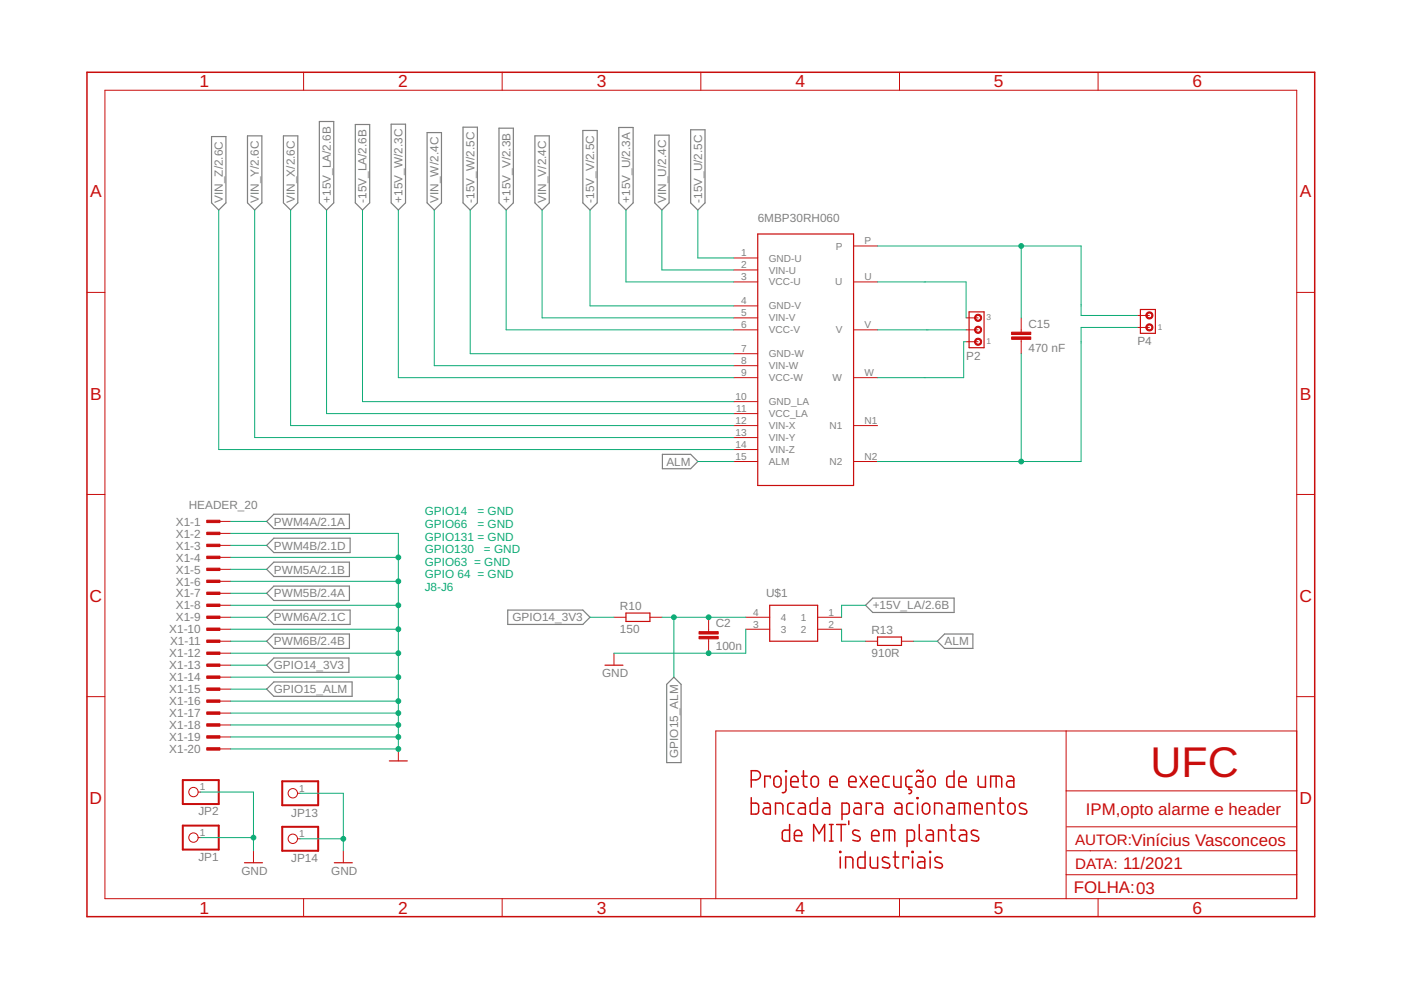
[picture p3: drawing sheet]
<svg xmlns="http://www.w3.org/2000/svg" width="297mm" height="210mm" viewBox="0 0 297 210" stroke-linecap="round" stroke-linejoin="round" font-family="sans-serif">
<g fill="none" stroke="#808080" stroke-width=".25">
<path d="M44.9 29h3v14l-1.5 1.5-1.5-1.5zM52.5 28.8h3v14.2l-1.5 1.5-1.5-1.5zM60.1 28.8h3v14.2l-1.5 1.5-1.5-1.5zM67.7 25.8h3.1v17.2l-1.6 1.5-1.5-1.5zM75.3 26.4h3.1v16.6l-1.5 1.5-1.6-1.5zM82.9 26.3h3.1v16.7l-1.5 1.5-1.6-1.5zM90.6 28.1h3v14.9l-1.5 1.5-1.5-1.5zM98.2 27h3v16l-1.5 1.5-1.5-1.5zM105.8 27.2h3v15.8l-1.5 1.5-1.5-1.5zM113.4 28.8h3.1v14.2l-1.6 1.5-1.5-1.5zM123.6 27.7h3v15.3l-1.5 1.5-1.5-1.5zM131.2 27h3v16l-1.5 1.5-1.5-1.5z"/>
<path d="M138.8 28.7h3.1v14.3l-1.6 1.5-1.5-1.5zM146.4 27.5h3.1v15.5l-1.5 1.5-1.6-1.5zM140.4 96.3h6l1.6 1.6-1.6 1.5h-6zM56.5 110.6l1.6-1.6h16v3.1h-16zM56.5 115.6l1.6-1.5h16.1v3.1h-16.1zM56.5 136l1.6-1.6h16v3.1h-16zM56.5 120.7l1.6-1.5h16v3h-16zM56.5 125.8l1.6-1.5h16v3h-16zM56.5 130.9l1.6-1.6h16.1v3.1h-16.1zM107.7 129.3h15.9l1.5 1.6-1.5 1.5h-15.9zM183.5 128.3l1.5-1.5h17.3v3.1h-17.3zM200.3 134.4h6v3.1h-6l-1.6-1.5z"/>
<path d="M56.5 141l1.6-1.5h15.9v3.1h-15.9zM56.5 146.1l1.6-1.5h16.6v3h-16.6zM142.9 143.6l1.5 1.5v16.6h-3v-16.6z"/>
</g>
<g fill="none" stroke="#c90d0c" stroke-width=".32">
<path d="M18.4 15.3h260.3v179.1h-260.3zM159.3 165.4a1.72 1.72 0 0 0 1.7-.4 .97 .97 0 0 0 .1-1 .97 .97 0 0 0-.8-.6h-1v3.5M159.3 169.1v3.5h1.1l.4-.6-.1-1.5-.3-.2h-1.1M161.9 170.3h1l.3 .2 .1 .4v1.7h-.9a.68 .68 0 0 1-.6-.7 .68 .68 0 0 1 .6-.6h.9M163.3 165v-.4h-1.2v2.3M164.3 164.8a.77 .77 0 0 1 .9-.2 .77 .77 0 0 1 .4 .8v.7a.77 .77 0 0 1-.8 .8 .77 .77 0 0 1-.7-.8v-1zM164.4 172.6v-2.3h1.2l.3 .2 .1 .4v1.7M166.6 163.4h.2v.2h-.2zM166.6 164.6v3.1l-.2 .3-.5 .1M167.4 174.8v3.5l-1.3-.1-.2-.5 .1-1.5 .3-.2h1.1M167.7 165.7h1.5a.82 .82 0 0 0-.5-1.1 .82 .82 0 0 0-1 .8v.9l.2 .5 1.3 .1M168.4 170.3h-1l-.3 .2-.1 .4 .1 1.5 .3 .2h1"/>
<path d="M168.4 177.2h1.6a.82 .82 0 0 0-.6-1.2 .82 .82 0 0 0-1 .8l.1 1.3 .3 .2h1.2M169.4 170.3h.9l.5 .6v1.7h-.9a.68 .68 0 0 1-.7-.7 .68 .68 0 0 1 .7-.6h.9M170 164.6h1.1M170.3 163.4v2.9l.3 .5 .5 .1M172.2 164.8a.78 .78 0 0 1 .9-.2 .78 .78 0 0 1 .4 .8 1.36 1.36 0 0 1-.3 1.3 .77 .77 0 0 1-.8 .1 .77 .77 0 0 1-.4-.7v-1zM172.5 178.3v-3.5l1.2 2 1.1-2v3.5M173.3 169.1v3.5l-1.3-.1-.2-.5 .1-1.5 .3-.2h1.1M174.5 170.3h1l.4 .6v1.7h-.9a.68 .68 0 0 1-.7-.7 .68 .68 0 0 1 .7-.6h.9M175.9 178.3h.7M175.9 174.8h.7M176 165.7h1.5a.82 .82 0 0 0-.5-1.1 .82 .82 0 0 0-1 .8v1.1l.2 .3 1.3 .1M176.3 174.8v3.5"/>
<path d="M177.4 174.8h1.9M178.4 174.8v3.5M178.5 172.6h1.2l.3-.2 .1-1.5-.3-.5-1.3-.1v3.5M180 165.7h1.5a.81 .81 0 0 0-.5-1.1 .81 .81 0 0 0-1 .8l.1 1.3 .3 .2h1.1M180 174.1v.7M181.2 170.3h1l.4 .6v1.7h-.9a.68 .68 0 0 1-.7-.7 .68 .68 0 0 1 .7-.6h.9M182.2 176.2l-.3-.1a.63 .63 0 0 0-.8-.1 .63 .63 0 0 0-.3 .7l1.3 .7a.51 .51 0 0 1 .3 .5 .51 .51 0 0 1-.5 .4l-1.1-.2M182.3 164.6l1.6 2.3M183.9 164.6l-1.6 2.3M184.7 165.7h1.6a.81 .81 0 0 0-.6-1.1 .81 .81 0 0 0-1 .8l.1 1.3 .3 .2h1.2M184.8 177.2h1.6a.81 .81 0 0 0-.6-1.2 .81 .81 0 0 0-1 .8l.1 1.3 .3 .2h1.2M184.8 170.7v-.4h-1.1v2.3"/>
<path d="M185.8 170.3h.9l.4 .6v1.7h-.9a.68 .68 0 0 1-.6-.7 .68 .68 0 0 1 .6-.6h.9M187.4 178.3v-2.3l2.1 .1 .2 .5v1.7M188.5 176v2.3M188.6 164.6h-1l-.3 .2-.1 .3 .1 1.6 .3 .2h1M189.5 164.6v1.9l.2 .3 .4 .1h.9v-2.3M189.9 170.3h.9l.4 .4v1.9h-.8a.68 .68 0 0 1-.7-.7 .68 .68 0 0 1 .7-.6h.8M192.3 178.3h1.2l.3-.2 .1-1.5-.4-.6h-1.2v3.5M192.7 166.9v.5a.46 .46 0 0 1 .6 .4 .46 .46 0 0 1-.6 .5M193.4 164.6h-1l-.2 .2-.2 .3 .2 1.6 .2 .2h1M193.6 170.3h-1l-.3 .2-.1 .4 .1 1.5 .3 .2h1M194.4 164.6h.9l.4 .4v1.9h-.9a.68 .68 0 0 1-.7-.7 .68 .68 0 0 1 .7-.7h.9M194.4 169.1h.2v.2h-.2z"/>
<path d="M194.5 170.3v2.3M194.9 174.8v3.1l.3 .3 .3 .1M195.7 163.3a.43 .43 0 0 1-.4 .4 .43 .43 0 0 1-.4-.4l-.4 .1-.1 .3M195.8 170.5a.78 .78 0 0 1 .9-.1 .78 .78 0 0 1 .4 .6 1.38 1.38 0 0 1-.3 1.4 .78 .78 0 0 1-.8 .1 .78 .78 0 0 1-.4-.7 1.36 1.36 0 0 1 .2-1.3zM196.5 176h1l.4 .4v1.9h-.9a.68 .68 0 0 1-.7-.6 .68 .68 0 0 1 .7-.7h.9M197 164.8a.77 .77 0 0 1 .8-.2 .77 .77 0 0 1 .5 .8v.7a.77 .77 0 0 1-.8 .8 .77 .77 0 0 1-.8-.8v-1zM198.1 172.6v-2.3h1.2l.3 .2 .1 2.1M199 178.3v-2.3h1.2l.2 .2 .2 2.1M200.9 170.3h1l.3 .4 .1 1.9h-.9a.68 .68 0 0 1-.7-.7 .68 .68 0 0 1 .7-.6h.9M201.4 176h1.1M201.8 174.8v3.1l.2 .3 .5 .1M202.3 163.4v3.5l-1.3-.1-.3-.5 .1-1.5 .3-.2h1.2"/>
<path d="M203.3 165.7h1.6a.82 .82 0 0 0-.6-1.1 .82 .82 0 0 0-1 .8l.1 1.3 .3 .2h1.2M203.4 172.6v-2.3h1.7l.5 .2 .1 2.1M203.6 176h.9l.4 .4v1.9h-.9a.68 .68 0 0 1-.6-.6 .68 .68 0 0 1 .6-.7h.9M204.5 170.3v2.3M206.7 171.4h1.6a.81 .81 0 0 0-.6-1.1 .81 .81 0 0 0-1 .7l.1 1.4 .3 .2h1.2M207.3 176.2l-.3-.1a.64 .64 0 0 0-.8-.1 .64 .64 0 0 0-.2 .7l1.2 .7a.5 .5 0 0 1 .3 .5 .5 .5 0 0 1-.5 .4l-1-.2M207.4 164.6v1.9l.2 .3 .4 .1h.9v-2.3M209.3 172.6v-2.3h1.1l.3 .2 .1 2.1M210 166.9v-2.3l2.1 .1 .3 .4v1.8M211.2 164.6v2.3M211.7 170.3h1.1M212.1 169.1v3.1l.2 .3 .5 .1"/>
<path d="M213.6 164.6h.9l.3 .2 .1 .3v1.8h-.8a.68 .68 0 0 1-.7-.7 .68 .68 0 0 1 .7-.7h.8M213.9 170.5a.78 .78 0 0 1 .9-.1 .78 .78 0 0 1 .4 .6 1.38 1.38 0 0 1-.3 1.4 .78 .78 0 0 1-.8 .1 .78 .78 0 0 1-.4-.7 1.36 1.36 0 0 1 .2-1.3zM217.5 170.5l-.3-.1a.63 .63 0 0 0-.8-.1 .63 .63 0 0 0-.2 .7l1.2 .6a.51 .51 0 0 1 .3 .6 .51 .51 0 0 1-.5 .4l-1.1-.2M178.1 180.5h.1v.2h-.1zM178.2 181.7v2.3M179.3 184v-2.3h1.1l.3 .2 .1 2.1M183.4 180.5v3.5l-1.3-.1-.3-.4 .2-1.6 .3-.2h1.1M184.5 181.7l.1 1.9 .2 .3 .3 .1h1v-2.3M188.4 181.9l-.2-.1a.64 .64 0 0 0-.8-.1 .64 .64 0 0 0-.3 .8l1.3 .6a.51 .51 0 0 1 .3 .5 .51 .51 0 0 1-.5 .4l-1.1-.1M189.4 181.7h1.1M189.8 180.5v3.1l.2 .3 .5 .1M192.6 182.1v-.4h-1.1v2.3"/>
<path d="M193.4 180.5h.2v.2h-.2zM193.5 181.7v2.3M194.7 181.7h1l.3 .4 .1 1.9h-.9a.68 .68 0 0 1-.7-.6 .68 .68 0 0 1 .7-.7h.9M197.1 180.5h.2v.2h-.2zM197.2 181.7v2.3M199.6 181.9l-.3-.1a.63 .63 0 0 0-.8-.1 .63 .63 0 0 0-.2 .8l1.2 .6a.5 .5 0 0 1 .3 .5 .5 .5 0 0 1-.5 .4l-1.1-.1"/>
</g>
<g fill="none" stroke="#c90d0c" stroke-width=".21">
<path d="M22.2 19.1h252.7v171.4h-252.7zM64.4 15.3v3.8M106.5 15.3v3.8M148.6 15.3v3.8M190.7 15.3v3.8M232.8 15.3v3.8M155.6 54.7h5.1M155.6 57.2h5.1M155.6 59.8h5.1M181 59.8h5.1M181 52.2h5.1M18.4 62h3.8"/>
<path d="M155.6 64.9h5.1M155.6 67.4h5.1M155.6 69.9h5.1M155.6 75h5.1M155.6 77.5h5.1M181 69.9h5.1M204.8 67.4h2.6M204.8 69.9h2.6M204.8 72.5h2.6M216.5 67.4v3M216.5 71.9v3.1M241.2 69.4h2.5"/>
<path d="M241.2 66.9h2.5M274.9 62h3.8M155.6 80.1h5.1M155.6 85.2h5.1M155.6 87.7h5.1M155.6 90.2h5.1M155.6 92.8h5.1M155.6 95.3h5.1M155.6 97.9h5.1M181 80.1h5.1M181 90.2h5.1M181 97.9h5.1"/>
<path d="M18.4 104.8h3.8M46.4 110.6h2.5M46.4 113.1h2.5M46.4 115.6h2.5M46.4 118.2h2.5M274.9 104.8h3.8M46.4 130.9h2.5M46.4 133.4h2.5M46.4 120.7h2.5M46.4 123.3h2.5M46.4 125.8h2.5M46.4 128.3h2.5"/>
<path d="M46.4 136h2.5M46.4 138.5h2.5M130.2 138.5v2.5M130.2 130.9h2.5M137.8 130.9h2.5M150.2 130.9v3M150.2 135.4v3.1M158.1 130.9h5.1M158.1 133.4h5.1M173.4 130.9h5M173.4 133.4h5M183.5 136h2.6"/>
<path d="M191.1 136h2.6M18.4 147.7h3.8M46.4 141h2.5M46.4 143.6h2.5M46.4 146.1h2.5M46.4 148.7h2.5M46.4 151.2h2.5M46.4 153.7h2.5M46.4 156.3h2.5M46.4 158.8h2.5M84.5 158.8v2.5M226 155v35.5"/>
<path d="M274.9 155h-123.1v35.5M274.9 147.7h3.8M42 167.9h.6M42 177.6h.6M63.1 168.2h.5M63.1 177.8h.5M226 167.7h48.9M226.2 175.3h48.7M53.7 180.4v2.5M64.4 190.5v3.9M72.8 180.4v2.5M106.5 190.5v3.9"/>
<path d="M148.6 190.5v3.9M190.7 190.5v3.9M226 185.5h48.9M226.2 180.4h48.7M232.8 190.5v3.9"/>
<circle cx="41" cy="167.9" r=".99"/>
<circle cx="41" cy="177.6" r=".99"/>
<circle cx="62.1" cy="168.2" r=".99"/>
<circle cx="62.1" cy="177.8" r=".99"/>
</g>
<path d="M160.7 49.6h20.3v53.3h-20.3zM205.5 66.1h3.1v7.6h-3.1zM241.8 65.6h3.2v5.1h-3.2zM132.7 130h5.1v1.8h-5.1zM163.2 128.3h10.2v7.7h-10.2zM186.1 135.1h5v1.7h-5zM128.3 141h3.8M82.5 161.3h3.9M51.8 182.9h3.8M70.9 182.9h3.8" fill="none" stroke="#c90d0c" stroke-width=".25"/>
<g fill="#c90d0c" stroke="#c90d0c" stroke-width=".21">
<path d="M214.5 71.4h4v.5h-4z"/>
<path d="M214.5 70.4h4v.5h-4z"/>
<path d="M43.8 110.3h2.8v.5h-2.8z"/>
<path d="M43.8 112.8h2.8v.5h-2.8z"/>
<path d="M43.8 115.4h2.8v.5h-2.8z"/>
<path d="M43.8 117.9h2.8v.5h-2.8z"/>
<path d="M43.8 120.5h2.8v.5h-2.8z"/>
<path d="M43.8 123h2.8v.5h-2.8z"/>
<path d="M43.8 125.5h2.8v.5h-2.8z"/>
<path d="M43.8 128.1h2.8v.5h-2.8z"/>
<path d="M43.8 130.6h2.8v.5h-2.8z"/>
<path d="M43.8 133.2h2.8v.5h-2.8z"/>
<path d="M43.8 135.7h2.8v.5h-2.8z"/>
<path d="M43.8 138.2h2.8v.5h-2.8z"/>
<path d="M43.8 140.8h2.8v.5h-2.8z"/>
<path d="M43.8 143.3h2.8v.5h-2.8z"/>
<path d="M43.8 145.9h2.8v.5h-2.8z"/>
<path d="M43.8 148.4h2.8v.5h-2.8z"/>
<path d="M43.8 150.9h2.8v.5h-2.8z"/>
<path d="M43.8 153.5h2.8v.5h-2.8z"/>
<path d="M43.8 156h2.8v.5h-2.8z"/>
<path d="M43.8 158.5h2.8v.5h-2.8z"/>
<path d="M148.2 134.9h4.1v.5h-4.1z"/>
<path d="M148.2 133.9h4.1v.5h-4.1z"/>
</g>
<path d="M38.8 165.4h7.6v5.1h-7.6zM38.8 175h7.6v5.1h-7.6zM59.8 165.7h7.7v5h-7.7zM59.8 175.3h7.7v5.1h-7.7z" fill="none" stroke="#c90d0c" stroke-width=".42"/>
<g fill="#c90d0c" stroke="#c90d0c" stroke-width=".21">
<path d="M206.8 72a.76 .76 0 0 1 1.2 .1 .76 .76 0 0 1-.4 1.1 .76 .76 0 0 1-1-.7h.3a.51 .51 0 0 1 .7-.5 .51 .51 0 0 1 .1 .8 .51 .51 0 0 1-.8-.2v-.1h-.3z" fill-rule="evenodd"/>
<path d="M206.8 69.4a.76 .76 0 0 1 1.2 .1 .76 .76 0 0 1-.4 1.2 .76 .76 0 0 1-1-.8h.3a.51 .51 0 0 1 .6-.5 .51 .51 0 0 1 .2 .8 .51 .51 0 0 1-.8-.1v-.2h-.3z" fill-rule="evenodd"/>
<path d="M206.8 66.9a.76 .76 0 0 1 1.2 .1 .76 .76 0 0 1-.4 1.1 .76 .76 0 0 1-1-.7h.3a.51 .51 0 0 1 .6-.5 .51 .51 0 0 1 .2 .8 .51 .51 0 0 1-.8-.1v-.2h-.3z" fill-rule="evenodd"/>
<path d="M243.1 68.9a.76 .76 0 0 1 1.2 .1 .76 .76 0 0 1-.4 1.2 .76 .76 0 0 1-1-.8h.3a.51 .51 0 0 1 .7-.5 .51 .51 0 0 1 .2 .8 .51 .51 0 0 1-.9-.1v-.2h-.3z" fill-rule="evenodd"/>
<path d="M243.1 66.4a.76 .76 0 0 1 1.2 .1 .76 .76 0 0 1-.4 1.1 .76 .76 0 0 1-1-.7h.3a.51 .51 0 0 1 .7-.5 .51 .51 0 0 1 .2 .8 .51 .51 0 0 1-.9-.1v-.2h-.3z" fill-rule="evenodd"/>
</g>
<g fill="none" stroke="#0dab76" stroke-width=".21">
<path d="M46.4 44.5v50.8h109.2M54 44.5v48.3h101.6M61.6 44.5v45.7h94M69.2 44.5v43.2h86.4M76.9 44.5v40.7h78.7M84.5 44.5v35.6h71.1M92.1 44.5v33h63.5M99.7 44.5v30.5h55.9M107.3 44.5v25.4h48.3M114.9 44.5v22.9h40.7M125.1 44.5v20.4h30.5M132.7 44.5v15.3h22.9"/>
<path d="M140.3 44.5v12.7h15.3M148 44.5v10.2h7.6M186.1 59.8h18.7v7.6M186.1 52.2h43.1v14.7h12M216.5 52.2v15.2M186.1 69.9h18.7M204.8 72.5h-.5v7.6h-18.2M216.5 75v22.9M241.2 69.4h-12v28.5h-43.1M148 97.9h7.6M48.9 113.1h35.6v45.7h-35.6M48.9 118.2h35.6"/>
<path d="M48.9 110.6h7.6M48.9 115.6h7.6M48.9 138.5h35.6M48.9 123.3h35.6M48.9 128.3h35.6M48.9 133.4h35.6M48.9 120.7h7.6M48.9 125.8h7.6M48.9 136h7.6M48.9 130.9h7.6M125.1 130.9h5.1M140.3 130.9h17.8"/>
<path d="M142.9 130.9v12.7M158.1 133.4v5.1h-27.9M178.4 133.4v2.6h5.1M183.5 128.3h-5.1v2.6M193.7 136h5M48.9 143.6h35.6M48.9 148.7h35.6M48.9 151.2h35.6M48.9 153.7h35.6M48.9 156.3h35.6M48.9 141h7.6M48.9 146.1h7.6"/>
<path d="M42.6 167.9h11.1v12.5M42.6 177.6h11.1M63.6 168.2h9.2v12.2M63.6 177.8h9.2"/>
</g>
<g fill="#0dab76" stroke="#0dab76" stroke-width=".21">
<circle cx="150.2" cy="138.5" r=".51"/>
<circle cx="84.5" cy="118.2" r=".51"/>
<circle cx="84.5" cy="123.3" r=".51"/>
<circle cx="84.5" cy="128.3" r=".51"/>
<circle cx="84.5" cy="133.4" r=".51"/>
<circle cx="84.5" cy="138.5" r=".51"/>
<circle cx="84.5" cy="143.6" r=".51"/>
<circle cx="84.5" cy="148.7" r=".51"/>
<circle cx="84.5" cy="151.2" r=".51"/>
<circle cx="84.5" cy="153.7" r=".51"/>
<circle cx="84.5" cy="156.3" r=".51"/>
<circle cx="84.5" cy="158.8" r=".51"/>
<circle cx="53.7" cy="177.6" r=".51"/>
<circle cx="72.8" cy="177.8" r=".51"/>
<circle cx="216.5" cy="52.2" r=".51"/>
<circle cx="216.5" cy="97.9" r=".51"/>
<circle cx="142.9" cy="130.9" r=".51"/>
<circle cx="150.2" cy="130.9" r=".51"/>
</g>
<text font-size="9.1" fill="#c90d0c" x="243.9" y="164.6">UFC</text>
<g font-size="3.7" fill="#c90d0c">
<text x="42.3" y="18.5">1</text>
<text x="84.4" y="18.5">2</text>
<text x="126.5" y="18.5">3</text>
<text x="168.6" y="18.5">4</text>
<text x="210.7" y="18.5">5</text>
<text x="252.9" y="18.5">6</text>
<text x="19.1" y="41.9">A</text>
<text x="275.6" y="41.9">A</text>
<text x="19.1" y="84.7">B</text>
<text x="275.6" y="84.7">B</text>
<text x="19" y="127.6">C</text>
<text x="275.5" y="127.6">C</text>
<text x="19" y="170.4">D</text>
<text x="275.5" y="170.4">D</text>
<text x="42.3" y="193.7">1</text>
<text x="84.4" y="193.7">2</text>
<text x="126.5" y="193.7">3</text>
<text x="168.6" y="193.7">4</text>
<text x="210.7" y="193.7">5</text>
<text x="252.9" y="193.7">6</text>
</g>
<g font-size="3.6" fill="#c90d0c">
<text x="230.2" y="172.8">IPM,opto alarme e header</text>
<text x="227.7" y="189.4">FOLHA:03</text>
</g>
<g font-size="3.2" fill="#c90d0c">
<text x="227.9" y="179.1">AUTOR:Vinícius Vasconceos</text>
<text x="227.9" y="184.2">DATA: 11/2021</text>
</g>
<g font-size="2.5" fill="#808080">
<text x="47.3" y="43" transform="rotate(-90 47.3 43)">VIN_Z/2.6C</text>
<text x="54.9" y="43" transform="rotate(-90 54.9 43)">VIN_Y/2.6C</text>
<text x="62.5" y="43" transform="rotate(-90 62.5 43)">VIN_X/2.6C</text>
<text x="70.1" y="43" transform="rotate(-90 70.1 43)">+15V_LA/2.6B</text>
<text x="77.7" y="43" transform="rotate(-90 77.7 43)">-15V_LA/2.6B</text>
<text x="85.4" y="43" transform="rotate(-90 85.4 43)">+15V_W/2.3C</text>
<text x="93" y="43" transform="rotate(-90 93 43)">VIN_W/2.4C</text>
<text x="100.6" y="43" transform="rotate(-90 100.6 43)">-15V_W/2.5C</text>
<text x="108.2" y="43" transform="rotate(-90 108.2 43)">+15V_V/2.3B</text>
<text x="115.8" y="43" transform="rotate(-90 115.8 43)">VIN_V/2.4C</text>
<text x="126" y="43" transform="rotate(-90 126 43)">-15V_V/2.5C</text>
<text x="133.6" y="43" transform="rotate(-90 133.6 43)">+15V_U/2.3A</text>
<text x="141.2" y="43" transform="rotate(-90 141.2 43)">VIN_U/2.4C</text>
<text x="148.8" y="43" transform="rotate(-90 148.8 43)">-15V_U/2.5C</text>
<text x="160.7" y="47.1">6MBP30RH060</text>
<text x="218" y="69.5">C15</text>
<text x="204.8" y="76.3">P2</text>
<text x="218" y="74.6">470 nF</text>
<text x="241.2" y="73.2">P4</text>
<text x="141.3" y="98.7">ALM</text>
<text x="40" y="107.9">HEADER_20</text>
<text x="37.3" y="111.4">X1-1</text>
<text x="37.3" y="114">X1-2</text>
<text x="58.1" y="111.4">PWM4A/2.1A</text>
<text x="37.3" y="116.5">X1-3</text>
<text x="37.3" y="119.1">X1-4</text>
<text x="58.1" y="116.5">PWM4B/2.1D</text>
<text x="37.3" y="121.6">X1-5</text>
<text x="37.3" y="124.1">X1-6</text>
<text x="58.1" y="121.6">PWM5A/2.1B</text>
<text x="37.3" y="126.7">X1-7</text>
<text x="37.3" y="129.2">X1-8</text>
<text x="37.3" y="131.8">X1-9</text>
<text x="58.1" y="126.7">PWM5B/2.4A</text>
<text x="58.1" y="131.8">PWM6A/2.1C</text>
<text x="108.7" y="131.8">GPIO14_3V3</text>
<text x="131.4" y="129.4">R10</text>
<text x="162.4" y="126.7">U$1</text>
<text x="185" y="129.2">+15V_LA/2.6B</text>
<text x="35.9" y="134.3">X1-10</text>
<text x="36.1" y="136.8">X1-11</text>
<text x="58.1" y="136.8">PWM6B/2.4B</text>
<text x="131.4" y="134.2">150</text>
<text x="151.8" y="137.9">100n</text>
<text x="151.8" y="133">C2</text>
<text x="184.8" y="134.4">R13</text>
<text x="200.3" y="136.8">ALM</text>
<text x="35.9" y="139.4">X1-12</text>
<text x="35.9" y="141.9">X1-13</text>
<text x="58.1" y="141.9">GPIO14_3V3</text>
<text x="127.6" y="143.6">GND</text>
<text x="184.8" y="139.2">910R</text>
<text x="35.9" y="144.5">X1-14</text>
<text x="35.9" y="147">X1-15</text>
<text x="35.9" y="149.5">X1-16</text>
<text x="58.1" y="147">GPIO15_ALM</text>
<text x="35.9" y="152.1">X1-17</text>
<text x="35.9" y="154.6">X1-18</text>
<text x="35.9" y="157.2">X1-19</text>
<text x="35.9" y="159.7">X1-20</text>
<text x="143.8" y="160.7" transform="rotate(-90 143.8 160.7)">GPIO15_ALM</text>
<text x="42.1" y="172.9">JP2</text>
<text x="61.7" y="173.1">JP13</text>
<text x="42.1" y="182.5">JP1</text>
<text x="51.2" y="185.5">GND</text>
<text x="61.7" y="182.8">JP14</text>
<text x="70.2" y="185.5">GND</text>
</g>
<g font-size="2.5" fill="#0dab76">
<text x="90.1" y="109.3">GPIO14</text>
<text x="90.1" y="111.9">GPIO66</text>
<text x="101.2" y="109.3">= GND</text>
<text x="101.2" y="111.9">= GND</text>
<text x="90.1" y="114.6">GPIO131 = GND</text>
<text x="90.1" y="117.3">GPIO130</text>
<text x="90.1" y="119.9">GPIO63 = GND</text>
<text x="102.6" y="117.3">= GND</text>
<text x="90.1" y="122.6">GPIO 64 = GND</text>
<text x="90.1" y="125.3">J8-J6</text>
</g>
<g font-size="2.1" fill="#808080">
<text x="177.2" y="52.9">P</text>
<text x="183.3" y="51.8">P</text>
<text x="157.1" y="54.3">1</text>
<text x="157.1" y="56.9">2</text>
<text x="157.1" y="59.4">3</text>
<text x="163" y="55.4">GND-U</text>
<text x="163" y="58">VIN-U</text>
<text x="183.3" y="59.4">U</text>
<text x="157.1" y="64.5">4</text>
<text x="163" y="60.5">VCC-U</text>
<text x="163" y="65.6">GND-V</text>
<text x="177.1" y="60.5">U</text>
<text x="157.1" y="67">5</text>
<text x="157.1" y="69.6">6</text>
<text x="163" y="68.1">VIN-V</text>
<text x="163" y="70.7">VCC-V</text>
<text x="177.2" y="70.7">V</text>
<text x="183.3" y="69.6">V</text>
<text x="157.1" y="74.6">7</text>
<text x="157.1" y="77.2">8</text>
<text x="163" y="75.8">GND-W</text>
<text x="157.1" y="79.7">9</text>
<text x="163" y="78.3">VIN-W</text>
<text x="163" y="80.8">VCC-W</text>
<text x="176.5" y="80.8">W</text>
<text x="183.3" y="79.7">W</text>
<text x="155.9" y="84.8">10</text>
<text x="155.9" y="89.9">12</text>
<text x="156.1" y="87.3">11</text>
<text x="163" y="85.9">GND_LA</text>
<text x="163" y="88.5">VCC_LA</text>
<text x="183.3" y="89.9">N1</text>
<text x="155.9" y="92.4">13</text>
<text x="155.9" y="95">14</text>
<text x="163" y="91">VIN-X</text>
<text x="163" y="93.5">VIN-Y</text>
<text x="175.9" y="91">N1</text>
<text x="155.9" y="97.5">15</text>
<text x="163" y="96.1">VIN-Z</text>
<text x="163" y="98.6">ALM</text>
<text x="175.9" y="98.6">N2</text>
<text x="183.3" y="97.5">N2</text>
<text x="159.7" y="130.5">4</text>
<text x="165.5" y="131.6">4</text>
<text x="169.8" y="131.6">1</text>
<text x="175.7" y="130.5">1</text>
<text x="159.7" y="133.1">3</text>
<text x="165.5" y="134.2">3</text>
<text x="169.8" y="134.2">2</text>
<text x="175.7" y="133.1">2</text>
<text x="42.4" y="167.6">1</text>
<text x="63.4" y="167.8">1</text>
<text x="42.4" y="177.2">1</text>
<text x="63.4" y="177.5">1</text>
</g>
<g font-size="1.8" fill="#808080">
<text x="209.2" y="67.9">3</text>
<text x="245.5" y="69.9">1</text>
<text x="209.2" y="73">1</text>
</g>
</svg>
